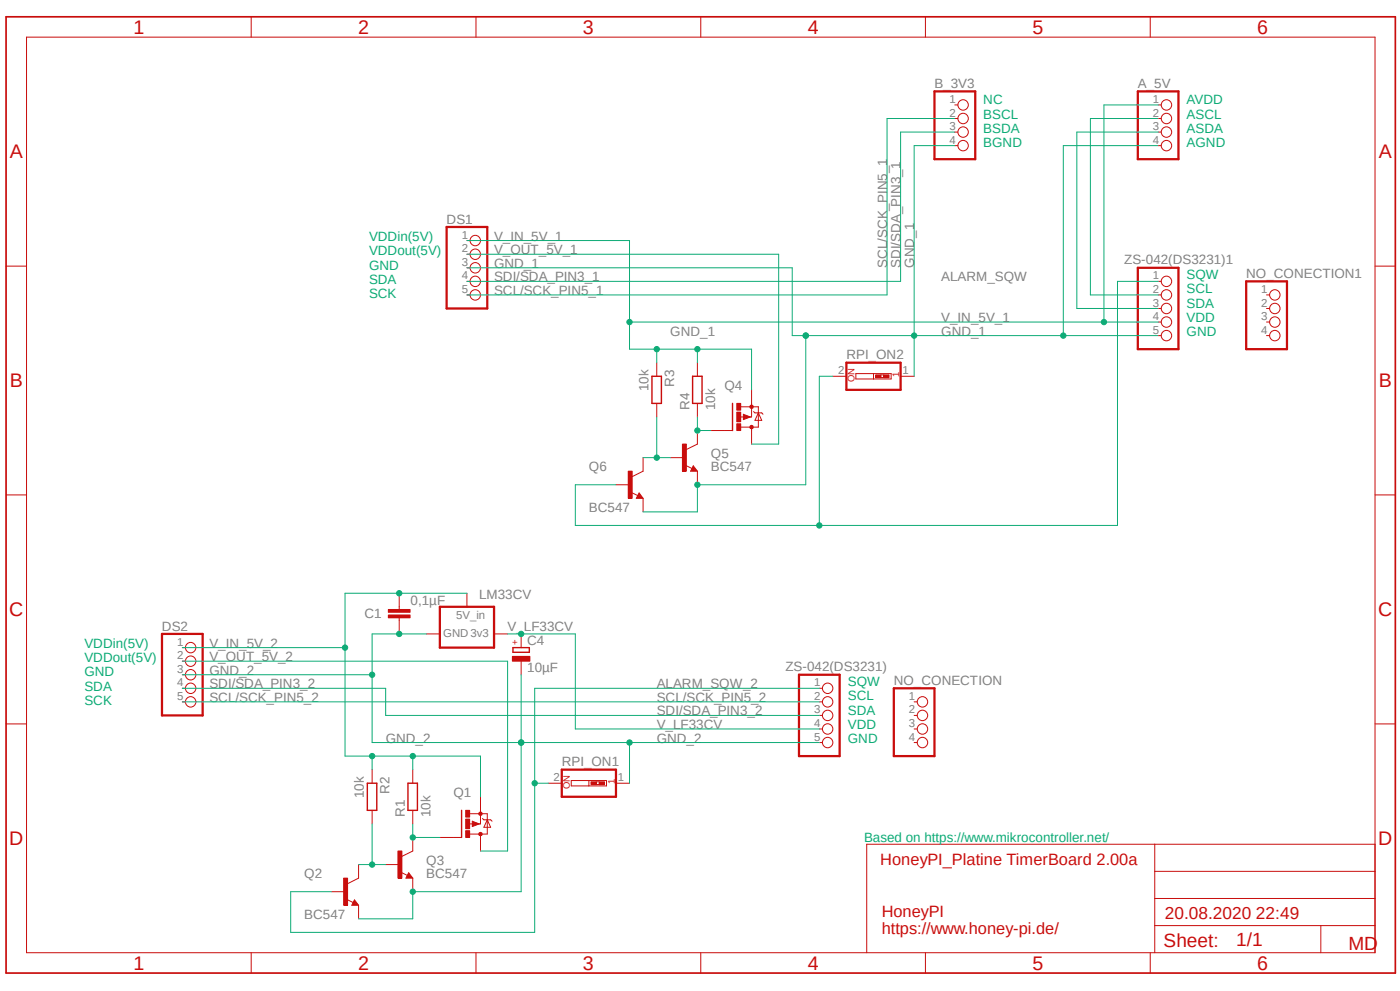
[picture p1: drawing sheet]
<svg xmlns="http://www.w3.org/2000/svg" width="420mm" height="297mm" viewBox="0 0 420 297" stroke-linecap="round" stroke-linejoin="round" font-family="sans-serif">
<path d="M1 4.5l418.1 288M419.1 4.5l-418.1 288" fill="none" stroke="#fff" stroke-width=".3"/>
<g fill="none" stroke="#c90d0c" stroke-width=".3">
<path d="M8 11.1h404.5v274.4h-404.5zM75.4 5v6.1M142.8 5v6.1M210.2 5v6.1M277.6 5v6.1M345.1 5v6.1M1.8 79.8h6.2M412.5 79.8h6.1M1.8 148.3h6.2M412.5 148.3h6.1M119.8 181.9v.8M119.8 185.1v.8"/>
<path d="M1.8 217h6.2M274.2 210.4h.9M274.2 214.4h.9M274.2 218.5h.9M412.5 217h6.1M274.2 222.5h.9M346.4 253v32.5M412.5 253h-152.5v32.5M346.4 277.4h66.1M346.4 269.3h66.1M346.4 261.2h66.1M396.2 277.4v8.1"/>
<path d="M75.4 285.5v6.1M142.8 285.5v6.1M210.2 285.5v6.1M277.6 285.5v6.1M345.1 285.5v6.1"/>
<circle cx="276.7" cy="210.4" r="1.56"/>
<circle cx="276.7" cy="214.4" r="1.56"/>
<circle cx="276.7" cy="218.5" r="1.56"/>
<circle cx="276.7" cy="222.5" r="1.56"/>
</g>
<path d="M1.8 5h416.8v286.6h-416.8z" fill="none" stroke="#c90d0c" stroke-width=".51"/>
<path d="M268.1 206.3h12.2v20.3h-12.2z" fill="none" stroke="#c90d0c" stroke-width=".68"/>
<path d="M116.5 184.3h6.5v.9h-6.5z" fill-rule="evenodd" fill="#c90d0c"/>
<path d="M116.5 184.3h6.5v.9h-6.5z" fill="none" stroke="#c90d0c" stroke-width=".3"/>
<path d="M116.5 182.7h6.5v.8h-6.5z" fill-rule="evenodd" fill="#c90d0c"/>
<g fill="none" stroke="#c90d0c" stroke-width=".3">
<path d="M119.8 177.8v4.1M140.1 177.8v4.1M116.5 182.7h6.5v.8h-6.5zM119.8 185.9v4.1M127.9 190h4.1M148.2 190h4.1M136 251h2.5M140.5 246.9h1.4M140.9 243.9h5.3v6.1h-5.3M141.7 246.1l2 .8-2 .8zM144.1 242.9v4h-.5M144.1 250v1"/>
<path d="M144.7 245.3l.5 .4h2l.4 .4M146.2 245.7l1 2.2h-2z"/>
</g>
<path d="M132 181.9h16.2v12.2h-16.2z" fill="none" stroke="#c90d0c" stroke-width=".68"/>
<path d="M138.5 242.9v8.1" fill="none" stroke="#c90d0c" stroke-width=".42"/>
<path d="M141.9 246.5l1.4 .4-1.4 .5v-.5h.4" fill="none" stroke="#c90d0c" stroke-width=".51"/>
<circle cx="144.1" cy="250" r=".53" fill="#c90d0c"/>
<circle cx="144.1" cy="250" r=".53" fill="none" stroke="#c90d0c" stroke-width=".3"/>
<circle cx="144.1" cy="243.9" r=".55" fill="#c90d0c"/>
<circle cx="144.1" cy="243.9" r=".55" fill="none" stroke="#c90d0c" stroke-width=".3"/>
<path d="M139.7 242.9h1.2v2h-1.2z" fill-rule="evenodd" fill="#c90d0c"/>
<path d="M139.7 242.9h1.2v2h-1.2z" fill="none" stroke="#c90d0c" stroke-width=".3"/>
<path d="M139.7 249h1.2v2h-1.2z" fill-rule="evenodd" fill="#c90d0c"/>
<path d="M139.7 249h1.2v2h-1.2z" fill="none" stroke="#c90d0c" stroke-width=".3"/>
<path d="M139.7 245.5h1.2v2.9h-1.2z" fill-rule="evenodd" fill="#c90d0c"/>
<g fill="none" stroke="#c90d0c" stroke-width=".3">
<path d="M54.7 194.1h.9M54.7 198.2h.9M54.7 202.2h.9M54.7 206.3h.9M54.7 210.4h.9M245.8 206.3h.9M245.8 210.4h.9M245.8 214.4h.9M245.8 218.5h.9M144.1 238.8v4.1M245.8 222.5h.9M132 251h4"/>
<path d="M139.7 245.5h1.2v2.9h-1.2zM144.1 251v4.1"/>
<circle cx="57.2" cy="198.2" r="1.56"/>
<circle cx="57.2" cy="194.1" r="1.56"/>
<circle cx="57.2" cy="210.4" r="1.56"/>
<circle cx="57.2" cy="206.3" r="1.56"/>
<circle cx="57.2" cy="202.2" r="1.56"/>
<circle cx="248.3" cy="210.4" r="1.56"/>
<circle cx="248.3" cy="214.4" r="1.56"/>
<circle cx="248.3" cy="218.5" r="1.56"/>
<circle cx="248.3" cy="206.3" r="1.56"/>
<circle cx="248.3" cy="222.5" r="1.56"/>
</g>
<path d="M48.6 190h12.2v24.4h-12.2zM239.7 202.2h12.2v24.4h-12.2z" fill="none" stroke="#c90d0c" stroke-width=".68"/>
<path d="M153.9 194.1h4.9v1.4h-4.9z" fill="none" stroke="#c90d0c" stroke-width=".42"/>
<path d="M153.7 196.7h5.3v1.5h-5.3z" fill-rule="evenodd" fill="#c90d0c"/>
<path d="M153.7 196.7h5.3v1.5h-5.3zM156.3 190v4.1M156.3 198.2v4M171.4 233.9h10.5v1.6h-10.5zM176.7 233.9v1.6M178.9 234.3h.8M178.9 235.1h.8" fill="none" stroke="#c90d0c" stroke-width=".3"/>
<path d="M168.5 230.7h16.3v8.1h-16.3z" fill="none" stroke="#c90d0c" stroke-width=".68"/>
<path d="M177.3 234.3h1.6v.9h-1.6z" fill-rule="evenodd" fill="#c90d0c"/>
<path d="M177.3 234.3h1.6v.9h-1.6z" fill="none" stroke="#c90d0c" stroke-width=".3"/>
<path d="M179.7 234.3h1.7v.9h-1.7z" fill-rule="evenodd" fill="#c90d0c"/>
<path d="M111.6 230.7v4M164.5 234.7h4M179.7 234.3h1.7v.9h-1.7zM184.8 234.7h4M111.6 242.9v4M123.8 255.1l-3.2 1.6M120.2 261.4l2 1M122.6 261.6l1.2 1.6h-2z" fill="none" stroke="#c90d0c" stroke-width=".3"/>
<path d="M110.2 234.7h2.8v8.2h-2.8zM122.6 262.4l.2 .4h-.6l.4-.8 .8 1h-1.2" fill="none" stroke="#c90d0c" stroke-width=".42"/>
<path d="M119.4 255.1h1.2v8.1h-1.2z" fill-rule="evenodd" fill="#c90d0c"/>
<path d="M115.7 259.1h4.1M119.4 255.1h1.2v8.1h-1.2zM123.8 251v4.1M104 269.5l2 1M106.3 269.7l1.3 1.6h-2.1zM107.6 263.2l-3.3 1.6M123.8 263.2v4.1" fill="none" stroke="#c90d0c" stroke-width=".3"/>
<path d="M106.3 270.5l.3 .4h-.7l.4-.8 .8 1h-1.2" fill="none" stroke="#c90d0c" stroke-width=".42"/>
<path d="M103.1 263.2h1.2v8.1h-1.2z" fill-rule="evenodd" fill="#c90d0c"/>
<g fill="none" stroke="#c90d0c" stroke-width=".3">
<path d="M379.9 88.4h1M379.9 92.5h1M379.9 96.5h1M379.9 100.6h1M217.3 129h2.5M221.8 125h1.4M222.2 121.9h5.3v6.1h-5.3M223 124.2l2 .8-2 .8zM225.5 120.9v4.1h-.5M225.5 128v1M226.1 123.4l.4 .3h2l.4 .5M227.5 123.7l1 2.3h-2z"/>
<path d="M123.8 230.7v4M107.6 259.1v4.1M123.8 242.9v4M99.4 267.3h4.1M103.1 263.2h1.2v8.1h-1.2zM107.6 271.3v4.1"/>
<circle cx="382.4" cy="92.5" r="1.56"/>
<circle cx="382.4" cy="88.4" r="1.56"/>
<circle cx="382.4" cy="96.5" r="1.56"/>
<circle cx="382.4" cy="100.6" r="1.56"/>
</g>
<path d="M219.8 120.9v8.1M122.4 234.7h2.8v8.2h-2.8z" fill="none" stroke="#c90d0c" stroke-width=".42"/>
<path d="M373.8 84.3h12.3v20.3h-12.3z" fill="none" stroke="#c90d0c" stroke-width=".68"/>
<path d="M223.2 124.5l1.5 .5-1.5 .4v-.4h.4" fill="none" stroke="#c90d0c" stroke-width=".51"/>
<circle cx="225.5" cy="128" r=".55" fill="#c90d0c"/>
<circle cx="225.5" cy="128" r=".55" fill="none" stroke="#c90d0c" stroke-width=".3"/>
<circle cx="225.5" cy="121.9" r=".55" fill="#c90d0c"/>
<circle cx="225.5" cy="121.9" r=".55" fill="none" stroke="#c90d0c" stroke-width=".3"/>
<path d="M221 120.9h1.2v2h-1.2z" fill-rule="evenodd" fill="#c90d0c"/>
<path d="M221 120.9h1.2v2h-1.2z" fill="none" stroke="#c90d0c" stroke-width=".3"/>
<path d="M221 127h1.2v2h-1.2z" fill-rule="evenodd" fill="#c90d0c"/>
<path d="M221 127h1.2v2h-1.2z" fill="none" stroke="#c90d0c" stroke-width=".3"/>
<path d="M221 123.5h1.2v2.9h-1.2z" fill-rule="evenodd" fill="#c90d0c"/>
<g fill="none" stroke="#c90d0c" stroke-width=".3">
<path d="M140.1 72.1h.9M140.1 76.2h.9M140.1 80.3h.9M140.1 84.3h.9M140.1 88.4h.9M347.4 84.3h.9M347.4 88.4h.9M347.4 92.5h.9M347.4 96.5h.9M225.5 116.8v4.1M256.8 112h10.5v1.6h-10.5zM262 112v1.6"/>
<path d="M264.3 112.4h.8M264.3 113.2h.8M347.4 100.6h.9M213.3 129h4M221 123.5h1.2v2.9h-1.2zM225.5 129v4.1"/>
<circle cx="142.6" cy="76.2" r="1.56"/>
<circle cx="142.6" cy="72.1" r="1.56"/>
<circle cx="142.6" cy="80.3" r="1.56"/>
<circle cx="142.6" cy="88.4" r="1.56"/>
<circle cx="142.6" cy="84.3" r="1.56"/>
<circle cx="349.9" cy="84.3" r="1.56"/>
<circle cx="349.9" cy="88.4" r="1.56"/>
<circle cx="349.9" cy="92.5" r="1.56"/>
<circle cx="349.9" cy="96.5" r="1.56"/>
<circle cx="349.9" cy="100.6" r="1.56"/>
</g>
<path d="M134 68h12.2v24.5h-12.2zM341.3 80.3h12.2v24.3h-12.2zM253.9 108.7h16.3v8.1h-16.3z" fill="none" stroke="#c90d0c" stroke-width=".68"/>
<path d="M262.7 112.4h1.6v.8h-1.6z" fill-rule="evenodd" fill="#c90d0c"/>
<path d="M262.7 112.4h1.6v.8h-1.6z" fill="none" stroke="#c90d0c" stroke-width=".3"/>
<path d="M265.1 112.4h1.6v.8h-1.6z" fill-rule="evenodd" fill="#c90d0c"/>
<path d="M197 108.7v4.1M249.9 112.8h4M265.1 112.4h1.6v.8h-1.6zM270.2 112.8h4M197 120.9v4.1M205.6 139.4l2 1M208 139.6l1.2 1.6h-2zM209.2 133.1l-3.2 1.6" fill="none" stroke="#c90d0c" stroke-width=".3"/>
<path d="M195.6 112.8h2.8v8.1h-2.8zM208 140.4l.2 .4h-.6l.4-.8 .8 1h-1.2" fill="none" stroke="#c90d0c" stroke-width=".42"/>
<path d="M204.7 133.1h1.2v8.1h-1.2z" fill-rule="evenodd" fill="#c90d0c"/>
<path d="M201.1 137.2h4M204.7 133.1h1.2v8.1h-1.2zM209.2 129v4.1M189.4 147.6l1.9 .9M191.7 147.7l1.2 1.7h-2zM192.9 141.2l-3.2 1.6M209.2 141.2v4.1" fill="none" stroke="#c90d0c" stroke-width=".3"/>
<path d="M191.7 148.5l.2 .5h-.6l.4-.9 .8 1h-1.2" fill="none" stroke="#c90d0c" stroke-width=".42"/>
<path d="M188.5 141.2h1.2v8.2h-1.2z" fill-rule="evenodd" fill="#c90d0c"/>
<g fill="none" stroke="#c90d0c" stroke-width=".3">
<path d="M286.4 31.5h1M286.4 35.5h1M286.4 39.6h1M347.4 31.5h.9M347.4 35.5h.9M347.4 39.6h.9M286.4 43.6h1M347.4 43.6h.9M209.2 108.7v4.1M192.9 137.2v4M209.2 120.9v4.1M184.8 145.3h4"/>
<path d="M188.5 141.2h1.2v8.2h-1.2zM192.9 149.4v4"/>
<circle cx="288.9" cy="35.5" r="1.56"/>
<circle cx="288.9" cy="31.5" r="1.56"/>
<circle cx="288.9" cy="39.6" r="1.56"/>
<circle cx="349.9" cy="31.5" r="1.56"/>
<circle cx="349.9" cy="39.6" r="1.56"/>
<circle cx="349.9" cy="35.5" r="1.56"/>
<circle cx="288.9" cy="43.6" r="1.56"/>
<circle cx="349.9" cy="43.6" r="1.56"/>
</g>
<path d="M207.8 112.8h2.8v8.1h-2.8z" fill="none" stroke="#c90d0c" stroke-width=".42"/>
<path d="M280.3 27.4h12.3v20.3h-12.3zM341.3 27.4h12.2v20.3h-12.2z" fill="none" stroke="#c90d0c" stroke-width=".68"/>
<path d="M331.2 31.5v65M188.8 96.5h158.6M54.7 210.4h191.1M54.7 206.3h61v8.1h130.1" fill="none" stroke="#0dab76" stroke-width=".3"/>
<circle cx="331.2" cy="96.5" r=".8" fill="#0dab76"/>
<g fill="none" stroke="#0dab76" stroke-width=".3">
<path d="M331.2 31.5h16.2M140.1 72.1h48.7v32.5h36.7v12.2M209.2 104.6v4.1"/>
<circle cx="331.2" cy="96.5" r=".8"/>
</g>
<circle cx="209.2" cy="104.7" r=".8" fill="#0dab76"/>
<g fill="none" stroke="#0dab76" stroke-width=".3">
<path d="M197 104.6v4.1"/>
<circle cx="209.2" cy="104.7" r=".8"/>
</g>
<circle cx="197" cy="104.7" r=".8" fill="#0dab76"/>
<circle cx="197" cy="104.7" r=".8" fill="none" stroke="#0dab76" stroke-width=".3"/>
<circle cx="188.9" cy="96.5" r=".8" fill="#0dab76"/>
<g fill="none" stroke="#0dab76" stroke-width=".3">
<path d="M152.3 190h20.3v28.5h73.2"/>
<circle cx="188.9" cy="96.5" r=".8"/>
</g>
<circle cx="156.3" cy="190" r=".8" fill="#0dab76"/>
<g fill="none" stroke="#0dab76" stroke-width=".3">
<path d="M347.4 84.3h-12.2v73.2h-162.6v-12.2h12.2M245.8 112.8v44.7"/>
<circle cx="156.3" cy="190" r=".8"/>
</g>
<circle cx="245.8" cy="157.5" r=".8" fill="#0dab76"/>
<g fill="none" stroke="#0dab76" stroke-width=".3">
<path d="M245.8 112.8h4.1M111.6 190h16.3M111.6 202.2v20.3h44.7"/>
<circle cx="245.8" cy="157.5" r=".8"/>
</g>
<circle cx="119.8" cy="190" r=".8" fill="#0dab76"/>
<g fill="none" stroke="#0dab76" stroke-width=".3">
<path d="M111.6 190v12.2M156.3 202.2v20.3"/>
<circle cx="119.8" cy="190" r=".8"/>
</g>
<circle cx="156.3" cy="222.5" r=".8" fill="#0dab76"/>
<g fill="none" stroke="#0dab76" stroke-width=".3">
<path d="M156.3 222.5h89.5M188.8 222.5v12.2"/>
<circle cx="156.3" cy="222.5" r=".8"/>
</g>
<circle cx="188.9" cy="222.5" r=".8" fill="#0dab76"/>
<g fill="none" stroke="#0dab76" stroke-width=".3">
<path d="M156.3 267.3h-32.5v8.1"/>
<circle cx="188.9" cy="222.5" r=".8"/>
</g>
<circle cx="123.8" cy="267.3" r=".8" fill="#0dab76"/>
<g fill="none" stroke="#0dab76" stroke-width=".3">
<path d="M54.7 202.2h56.9M107.6 275.4h16.2"/>
<circle cx="123.8" cy="267.3" r=".8"/>
</g>
<circle cx="111.6" cy="202.2" r=".8" fill="#0dab76"/>
<g fill="none" stroke="#0dab76" stroke-width=".3">
<path d="M156.3 222.5v44.8"/>
<circle cx="111.6" cy="202.2" r=".8"/>
</g>
<circle cx="156.3" cy="222.5" r=".8" fill="#0dab76"/>
<g fill="none" stroke="#0dab76" stroke-width=".3">
<path d="M54.7 198.2h97.6v56.9h-8.2M123.8 246.9v4.1h8.2"/>
<circle cx="156.3" cy="222.5" r=".8"/>
</g>
<circle cx="123.8" cy="251" r=".8" fill="#0dab76"/>
<g fill="none" stroke="#0dab76" stroke-width=".3">
<path d="M107.6 259.1h8.1M111.6 246.9v12.2"/>
<circle cx="123.8" cy="251" r=".8"/>
</g>
<circle cx="111.6" cy="259.1" r=".8" fill="#0dab76"/>
<g fill="none" stroke="#0dab76" stroke-width=".3">
<path d="M209.2 125v4h4.1"/>
<circle cx="111.6" cy="259.1" r=".8"/>
</g>
<circle cx="209.2" cy="129" r=".8" fill="#0dab76"/>
<g fill="none" stroke="#0dab76" stroke-width=".3">
<path d="M192.9 137.2h8.2M197 125v12.2"/>
<circle cx="209.2" cy="129" r=".8"/>
</g>
<circle cx="197" cy="137.2" r=".8" fill="#0dab76"/>
<g fill="none" stroke="#0dab76" stroke-width=".3">
<path d="M347.4 39.6h-24.4v52.9h24.4M347.4 35.5h-20.3v52.9h20.3M237.7 80.3v20.3h4"/>
<circle cx="197" cy="137.2" r=".8"/>
</g>
<circle cx="241.7" cy="100.6" r=".8" fill="#0dab76"/>
<g fill="none" stroke="#0dab76" stroke-width=".3">
<path d="M241.7 100.6h105.7M274.2 100.6v12.2"/>
<circle cx="241.7" cy="100.6" r=".8"/>
</g>
<circle cx="274.2" cy="100.6" r=".8" fill="#0dab76"/>
<g fill="none" stroke="#0dab76" stroke-width=".3">
<path d="M241.7 145.3h-32.5v8.1"/>
<circle cx="274.2" cy="100.6" r=".8"/>
</g>
<circle cx="209.2" cy="145.3" r=".8" fill="#0dab76"/>
<g fill="none" stroke="#0dab76" stroke-width=".3">
<path d="M140.1 80.3h97.6M241.7 100.6v44.7M192.9 153.4h16.3"/>
<circle cx="209.2" cy="145.3" r=".8"/>
</g>
<circle cx="241.7" cy="100.6" r=".8" fill="#0dab76"/>
<g fill="none" stroke="#0dab76" stroke-width=".3">
<path d="M274.2 43.6v57M347.4 43.6h-28.4v57"/>
<circle cx="241.7" cy="100.6" r=".8"/>
</g>
<circle cx="319" cy="100.6" r=".8" fill="#0dab76"/>
<g fill="none" stroke="#0dab76" stroke-width=".3">
<path d="M274.2 43.6h12.2M140.1 76.2h93.5v56.9h-8.1M140.1 177.8h-36.6v48.8"/>
<circle cx="319" cy="100.6" r=".8"/>
</g>
<circle cx="103.5" cy="194.1" r=".8" fill="#0dab76"/>
<circle cx="103.5" cy="194.1" r=".8" fill="none" stroke="#0dab76" stroke-width=".3"/>
<circle cx="119.8" cy="177.8" r=".8" fill="#0dab76"/>
<g fill="none" stroke="#0dab76" stroke-width=".3">
<path d="M54.7 194.1h48.8M103.5 226.6h40.6v12.2M123.8 226.6v4.1"/>
<circle cx="119.8" cy="177.8" r=".8"/>
</g>
<circle cx="123.8" cy="226.6" r=".8" fill="#0dab76"/>
<g fill="none" stroke="#0dab76" stroke-width=".3">
<path d="M111.6 226.6v4.1"/>
<circle cx="123.8" cy="226.6" r=".8"/>
</g>
<circle cx="111.6" cy="226.6" r=".8" fill="#0dab76"/>
<g fill="none" stroke="#0dab76" stroke-width=".3">
<path d="M245.8 206.3h-85.4v73.1h-73.2v-12.1h12.2M160.4 234.7h4.1"/>
<circle cx="111.6" cy="226.6" r=".8"/>
</g>
<circle cx="160.4" cy="234.7" r=".8" fill="#0dab76"/>
<g fill="none" stroke="#0dab76" stroke-width=".3">
<path d="M286.4 35.5h-20.3v52.9h-126M286.4 39.6h-16.2v44.7h-130.1"/>
<circle cx="160.4" cy="234.7" r=".8"/>
</g>
<g font-size="5.9" fill="#c90d0c">
<text x="40" y="10.2">1</text>
<text x="107.5" y="10.2">2</text>
<text x="174.9" y="10.2">3</text>
<text x="242.3" y="10.2">4</text>
<text x="309.8" y="10.2">5</text>
<text x="377.1" y="10.2">6</text>
<text x="3" y="47.5">A</text>
<text x="413.6" y="47.5">A</text>
<text x="3" y="116.1">B</text>
<text x="413.6" y="116.1">B</text>
<text x="2.8" y="184.7">C</text>
<text x="413.4" y="184.7">C</text>
<text x="2.8" y="253.3">D</text>
<text x="413.4" y="253.3">D</text>
<text x="40" y="290.7">1</text>
<text x="107.5" y="290.7">2</text>
<text x="174.9" y="290.7">3</text>
<text x="242.3" y="290.7">4</text>
<text x="309.8" y="290.7">5</text>
<text x="377.1" y="290.7">6</text>
</g>
<g font-size="5.7" fill="#c90d0c">
<text x="349.1" y="283.7">Sheet:</text>
<text x="370.8" y="283.5">1/1</text>
<text x="404.5" y="284.7">MD</text>
</g>
<text font-size="5.2" fill="#c90d0c" x="349.5" y="275.4">20.08.2020 22:49</text>
<g font-size="4.9" fill="#c90d0c">
<text x="264.1" y="259.1">HoneyPI_Platine TimerBoard 2.00a</text>
<text x="264.5" y="274.7">HoneyPI</text>
<text x="264.5" y="280">https://www.honey-pi.de/</text>
</g>
<g font-size="4" fill="#808080">
<text x="280.3" y="26.4">B_3V3</text>
<text x="341.3" y="26.4">A_5V</text>
<text x="134" y="67">DS1</text>
<text x="148.2" y="72.1">V_IN_5V_1</text>
<text x="148.2" y="76.2">V_OUT_5V_1</text>
<text x="148.2" y="80.3">GND_1</text>
<text x="266.1" y="80.3" transform="rotate(-90 266.1 80.3)">SCL/SCK_PIN5_1</text>
<text x="270.2" y="80.3" transform="rotate(-90 270.2 80.3)">SDI/SDA_PIN3_1</text>
<text x="274.2" y="80.3" transform="rotate(-90 274.2 80.3)">GND_1</text>
<text x="337.3" y="79.2">ZS-042(DS3231)1</text>
<text x="373.8" y="83.3">NO_CONECTION1</text>
<text x="148.2" y="88.4">SCL/SCK_PIN5_1</text>
<text x="148.2" y="84.3">SDI/SDA_PIN3_1</text>
<text x="282.4" y="84.3">ALARM_SQW</text>
<text x="201.1" y="100.6">GND_1</text>
<text x="282.4" y="96.5">V_IN_5V_1</text>
<text x="282.4" y="100.6">GND_1</text>
<text x="253.9" y="107.7">RPI_ON2</text>
<text x="194.6" y="117.3" transform="rotate(-90 194.6 117.3)">10k</text>
<text x="202.2" y="115.9" transform="rotate(-90 202.2 115.9)">R3</text>
<text x="217.3" y="116.8">Q4</text>
<text x="206.8" y="122.9" transform="rotate(-90 206.8 122.9)">R4</text>
<text x="214.5" y="122.9" transform="rotate(-90 214.5 122.9)">10k</text>
<text x="213.3" y="137.2">Q5</text>
<text x="176.7" y="141.2">Q6</text>
<text x="213.3" y="141.2">BC547</text>
<text x="176.7" y="153.4">BC547</text>
<text x="143.7" y="179.5">LM33CV</text>
<text x="109.3" y="185.3">C1</text>
<text x="123.2" y="181.3">0,1µF</text>
<text x="48.6" y="189">DS2</text>
<text x="152.3" y="189.2">V_LF33CV</text>
<text x="62.8" y="194.1">V_IN_5V_2</text>
<text x="158.2" y="193.3">C4</text>
<text x="62.8" y="202.2">GND_2</text>
<text x="62.8" y="198.2">V_OUT_5V_2</text>
<text x="158.2" y="201.4">10µF</text>
<text x="235.6" y="201.2">ZS-042(DS3231)</text>
<text x="62.8" y="206.3">SDI/SDA_PIN3_2</text>
<text x="197" y="206.3">ALARM_SQW_2</text>
<text x="268.1" y="205.3">NO_CONECTION</text>
<text x="62.8" y="210.4">SCL/SCK_PIN5_2</text>
<text x="197" y="214.4">SDI/SDA_PIN3_2</text>
<text x="197" y="210.4">SCL/SCK_PIN5_2</text>
<text x="197" y="218.5">V_LF33CV</text>
<text x="115.7" y="222.5">GND_2</text>
<text x="197" y="222.5">GND_2</text>
<text x="168.5" y="229.7">RPI_ON1</text>
<text x="109.2" y="239.2" transform="rotate(-90 109.2 239.2)">10k</text>
<text x="116.8" y="237.9" transform="rotate(-90 116.8 237.9)">R2</text>
<text x="136" y="238.8">Q1</text>
<text x="121.4" y="244.9" transform="rotate(-90 121.4 244.9)">R1</text>
<text x="129.1" y="244.9" transform="rotate(-90 129.1 244.9)">10k</text>
<text x="91.3" y="263.2">Q2</text>
<text x="127.9" y="263.2">BC547</text>
<text x="127.9" y="259.1">Q3</text>
<text x="91.3" y="275.4">BC547</text>
</g>
<g font-size="4" fill="#0dab76">
<text x="295" y="31.2">NC</text>
<text x="295" y="35.5">BSCL</text>
<text x="356" y="31.2">AVDD</text>
<text x="356" y="35.5">ASCL</text>
<text x="295" y="39.8">BSDA</text>
<text x="356" y="39.8">ASDA</text>
<text x="295" y="44.1">BGND</text>
<text x="356" y="44.1">AGND</text>
<text x="110.7" y="72.2">VDDin(5V)</text>
<text x="110.7" y="76.5">VDDout(5V)</text>
<text x="110.7" y="80.8">GND</text>
<text x="356" y="83.7">SQW</text>
<text x="110.7" y="85">SDA</text>
<text x="110.7" y="89.3">SCK</text>
<text x="356" y="87.9">SCL</text>
<text x="356" y="92.2">SDA</text>
<text x="356" y="96.5">VDD</text>
<text x="356" y="100.8">GND</text>
<text x="25.3" y="194.2">VDDin(5V)</text>
<text x="25.3" y="198.5">VDDout(5V)</text>
<text x="25.3" y="202.7">GND</text>
<text x="25.3" y="207">SDA</text>
<text x="254.3" y="205.6">SQW</text>
<text x="254.3" y="209.9">SCL</text>
<text x="25.3" y="211.3">SCK</text>
<text x="254.3" y="214.2">SDA</text>
<text x="254.3" y="218.4">VDD</text>
<text x="254.3" y="222.7">GND</text>
<text x="259.2" y="252.2">Based on https://www.mikrocontroller.net/</text>
</g>
<g font-size="3.4" fill="#808080">
<text x="284.9" y="30.9">1</text>
<text x="284.9" y="35">2</text>
<text x="345.9" y="30.9">1</text>
<text x="345.9" y="35">2</text>
<text x="284.9" y="39">3</text>
<text x="345.9" y="39">3</text>
<text x="284.9" y="43.1">4</text>
<text x="345.9" y="43.1">4</text>
<text x="138.5" y="71.5">1</text>
<text x="138.5" y="75.6">2</text>
<text x="138.5" y="79.7">3</text>
<text x="138.5" y="83.7">4</text>
<text x="345.9" y="83.7">1</text>
<text x="138.5" y="87.8">5</text>
<text x="345.9" y="87.8">2</text>
<text x="378.4" y="87.8">1</text>
<text x="345.9" y="91.9">3</text>
<text x="345.9" y="95.9">4</text>
<text x="378.4" y="91.9">2</text>
<text x="378.4" y="95.9">3</text>
<text x="345.9" y="100">5</text>
<text x="378.4" y="100">4</text>
<text x="251.5" y="112.2">2</text>
<text x="270.8" y="112.2">1</text>
<text x="136.8" y="185.5">5V_in</text>
<text x="133" y="191.1">GND3v3</text>
<text x="53.1" y="193.5">1</text>
<text x="53.1" y="197.6">2</text>
<text x="53.1" y="201.6">3</text>
<text x="53.1" y="205.7">4</text>
<text x="53.1" y="209.8">5</text>
<text x="244.2" y="205.7">1</text>
<text x="244.2" y="209.8">2</text>
<text x="272.7" y="209.8">1</text>
<text x="244.2" y="213.8">3</text>
<text x="272.7" y="213.8">2</text>
<text x="244.2" y="217.9">4</text>
<text x="244.2" y="222">5</text>
<text x="272.7" y="217.9">3</text>
<text x="272.7" y="222">4</text>
<text x="166.1" y="234.1">2</text>
<text x="185.4" y="234.1">1</text>
</g>
<g font-size="2.8" fill="#c90d0c">
<text x="269.8" y="113" transform="rotate(-90 269.8 113)">1</text>
<text x="256.4" y="114.6" transform="rotate(-90 256.4 114.6)">ON</text>
<text x="155.4" y="193.4" transform="rotate(-90 155.4 193.4)">+</text>
<text x="171" y="236.6" transform="rotate(-90 171 236.6)">ON</text>
<text x="184.4" y="235" transform="rotate(-90 184.4 235)">1</text>
</g>
</svg>
